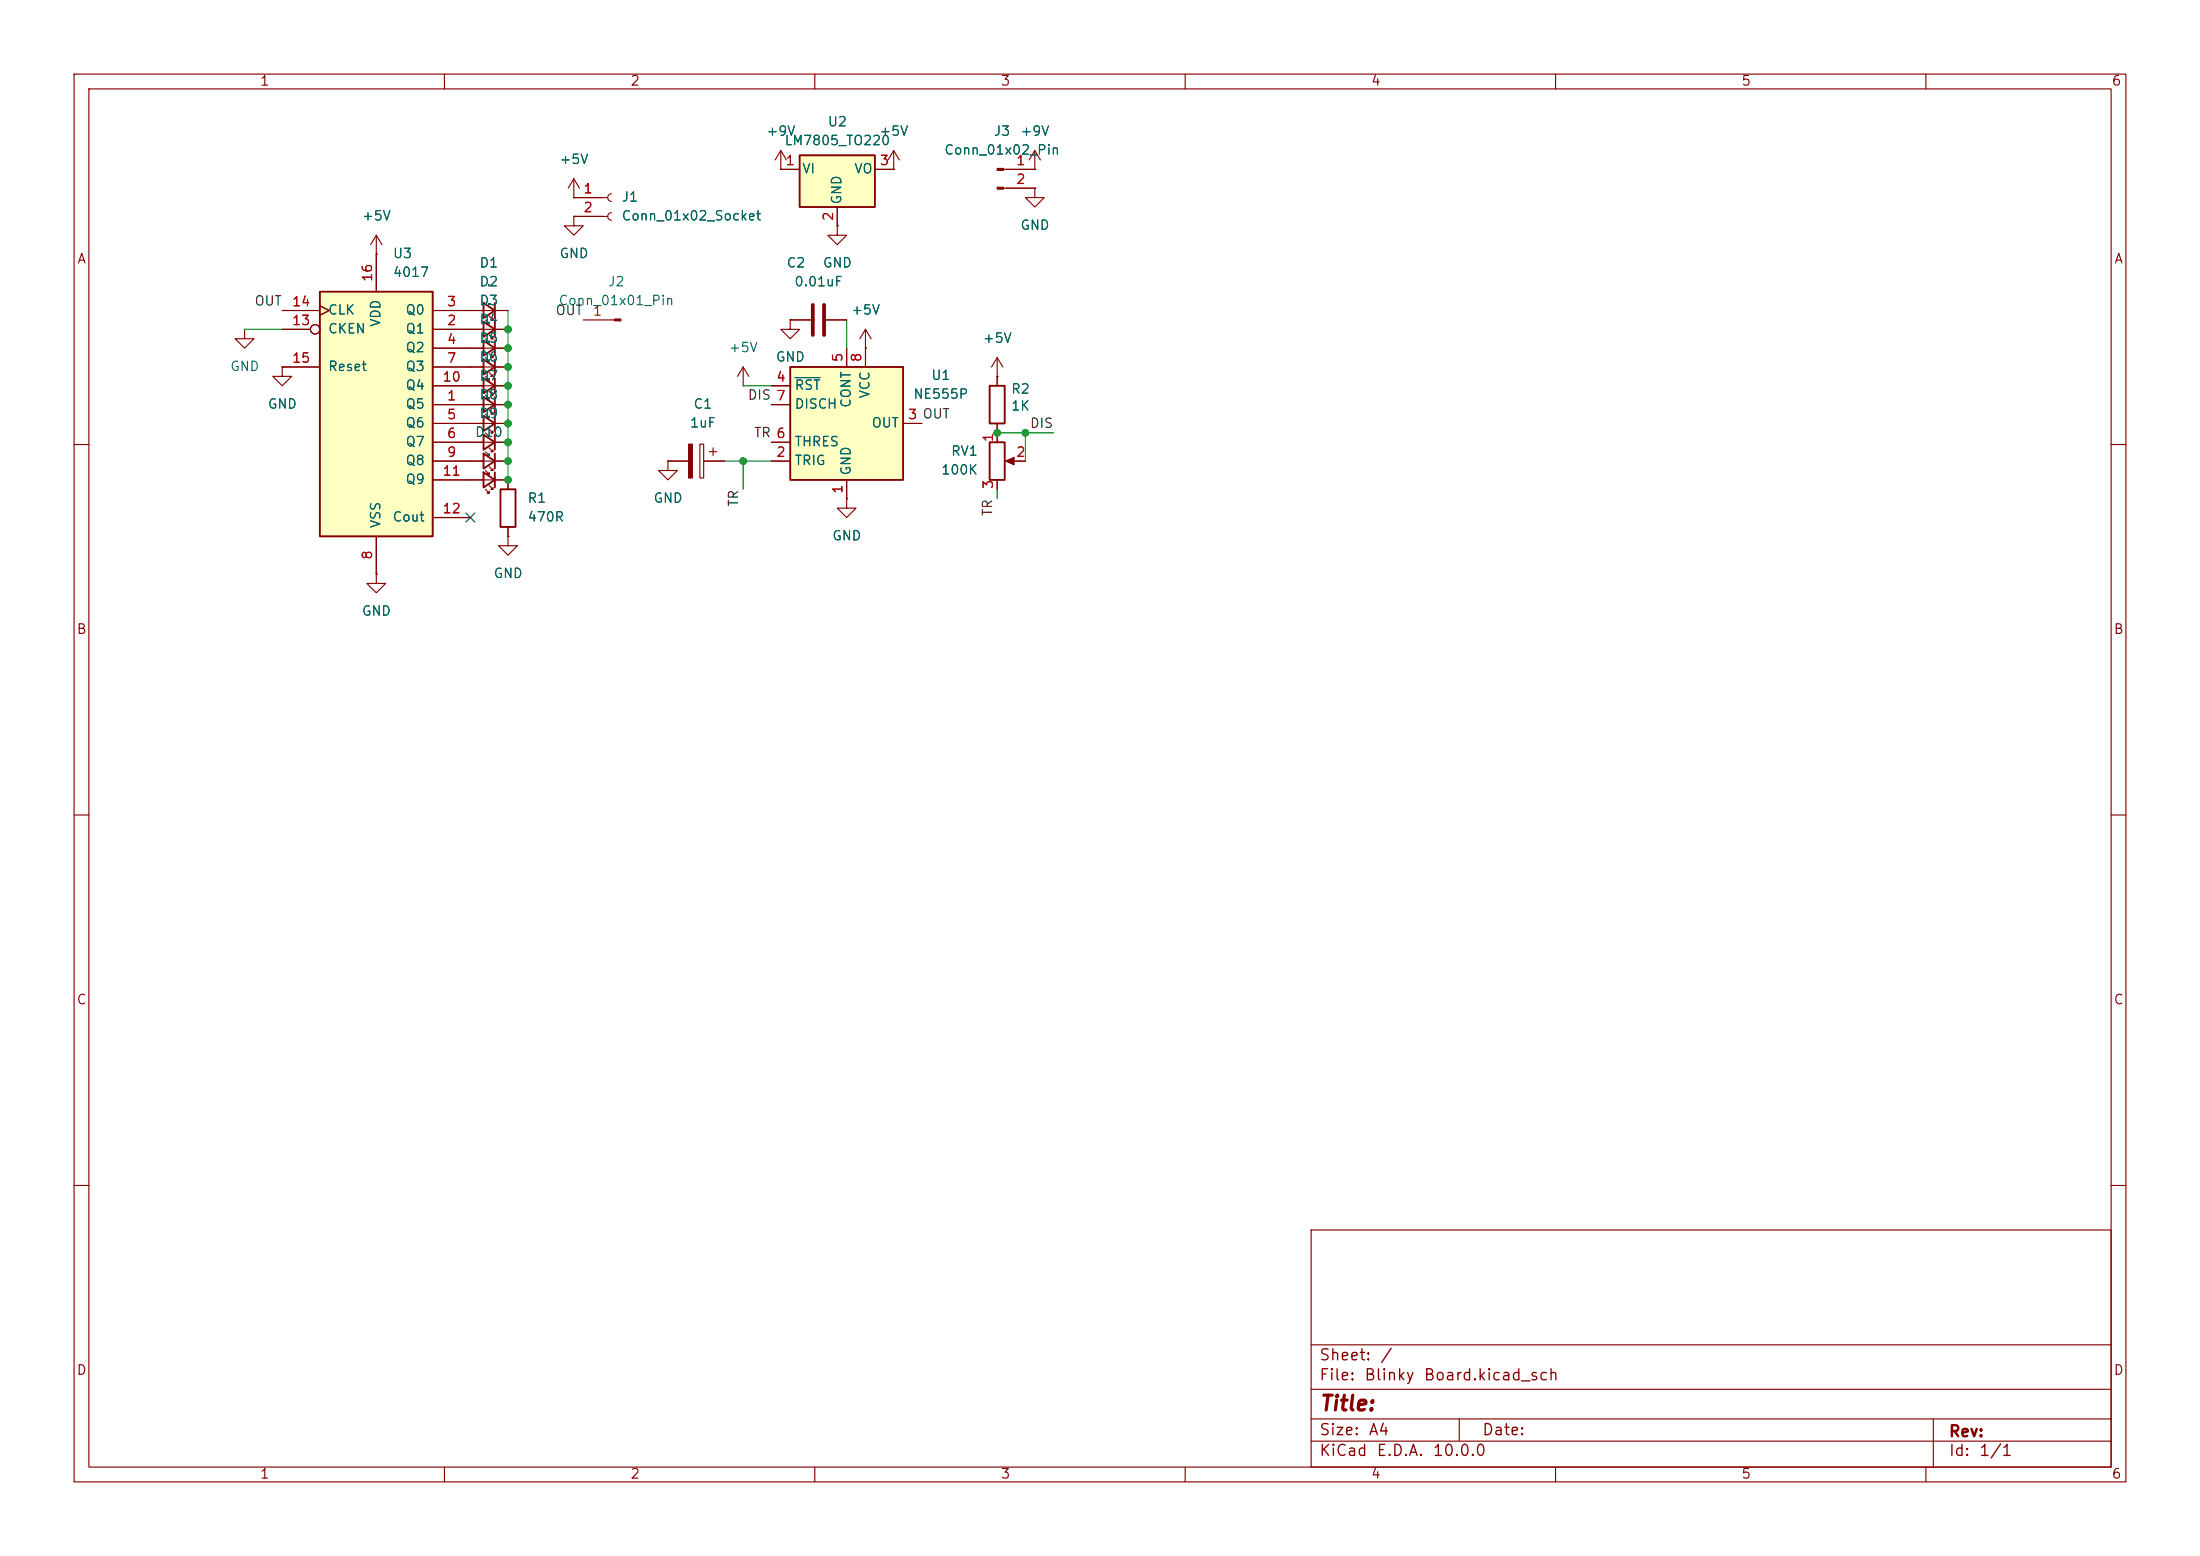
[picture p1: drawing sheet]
<svg xmlns="http://www.w3.org/2000/svg" width="297mm" height="210mm" viewBox="0 0 297 210" stroke-linecap="round" stroke-linejoin="round" font-family="sans-serif">
<g fill="none" stroke="#840000" stroke-width=".15">
<path d="M10 10h277v190h-277zM12 12h273v186h-273zM60 10v2M110 10v2M160 10v2M210 10v2M260 10v2M50.8 34.3h.1M50.8 31.8l-.8 1.2M50.8 31.8l.8 1.2M50.8 31.8v2.5M105.4 22.9h.1"/>
<path d="M105.4 20.3l-.8 1.3M105.4 20.3l.8 1.3M105.4 20.3v2.6M113 30.5v1.3h1.3l-1.3 1.2-1.2-1.2h1.2M113 30.5h.1M120.6 22.9h.1M120.6 20.3l-.7 1.3M120.6 20.3l.8 1.3M120.6 20.3v2.6M63.5 41.9h5.1M63.5 47h5.1M63.5 44.5h5.1"/>
<path d="M63.5 59.7h5.1M63.5 54.6h5.1M63.5 57.2h5.1M65.5 43.2l.5 .5h-.2h.2v-.3M65.5 48.3l.5 .5h-.2h.2v-.3M65.5 45.7l.5 .5h-.2h.2v-.2M65.5 55.9l.5 .5h-.2h.2v-.3M65.5 58.4l.5 .5h-.2h.2v-.2M66 42.7l.5 .5h-.2h.2v-.3M66 47.8l.5 .5h-.2h.2v-.3M66 45.2l.5 .5h-.2h.2v-.2M66 55.4l.5 .5h-.2h.2v-.3"/>
<path d="M66 57.9l.5 .5h-.2h.2v-.2M106.7 43.2v1.3h1.2l-1.2 1.2-1.3-1.2h1.3M106.7 43.2h.1M116.8 47h.1M116.8 44.5l-.7 1.2M116.8 44.5l.8 1.2M116.8 44.5v2.5M134.6 58.4v1.3M10 60h2M63.5 62.2h5.1M63.5 64.8h5.1M65.5 61l.5 .5h-.2h.2v-.3"/>
<path d="M65.5 66l.5 .5h-.2h.2v-.2M65.5 63.5l.5 .5h-.2h.2v-.2M66 60.5l.5 .5h-.2h.2v-.3M66 65.5l.5 .5h-.2h.2v-.2M66 63l.5 .5h-.2h.2v-.3M134.6 64.8v1.2M136.1 62.2h2.3M285 60h2M10 110h2M285 110h2M10 160h2M177 166h108v32h-108z"/>
<path d="M285 160h2M60 198v2M110 198v2M160 198v2M177 194.5h108M177 191.5h108M177 187.5h108M177 181.5h108M197 191.5v3M210 198v2M260 198v2M261 191.5v6.5"/>
</g>
<g fill="none" stroke="#840000" stroke-width=".25">
<path d="M65.3 40.9l1.5 1-1.5 1zM65.3 46l1.5 1-1.5 1zM65.3 43.4l1.5 1.1-1.5 1zM65.3 58.7l1.5 1-1.5 1zM65.3 53.6l1.5 1-1.5 1zM65.3 56.1l1.5 1.1-1.5 1zM66.8 40.9v2M66.8 43.4v2.1M66.8 46v2M66.8 53.6v2M66.8 56.1v2.1M66.8 58.7v2"/>
<path d="M133.6 59.7h2v5.1h-2zM65.3 63.8l1.5 1-1.5 1zM65.3 61.2l1.5 1-1.5 1zM66.8 61.2v2M66.8 63.8v2"/>
</g>
<path d="M135.8 62.2l1.1-.5v1z" fill="#840000" stroke="#840000" stroke-width=".15"/>
<path d="M107.9 21h10.2v6.9h-10.2z" fill="#ffffc2"/>
<path d="M107.9 21h10.2v6.9h-10.2zM65.3 48.5l1.5 1-1.5 1zM65.3 51.1l1.5 1-1.5 1zM66.8 48.5v2M66.8 51.1v2M67.6 66h2v5.1h-2z" fill="none" stroke="#840000" stroke-width=".25"/>
<g fill="none" stroke="#840000" stroke-width=".15">
<path d="M105.4 22.9h2.5M113 27.9v2.6M118.1 22.9h2.5M135.5 22.9h4.2M135.5 25.4h4.2M139.7 25.4v1.3h1.3l-1.3 1.2-1.3-1.2h1.3M139.7 25.4h.1M139.7 22.9h.1M139.7 20.3l-.8 1.3M139.7 20.3l.8 1.3M139.7 20.3v2.6M63.5 49.5h5.1"/>
<path d="M63.5 52.1h5.1M65.5 50.8l.5 .5h-.2h.2v-.2M65.5 53.3l.5 .5h-.2h.2v-.2M66 50.3l.5 .5h-.2h.2v-.3M66 52.8l.5 .5h-.2h.2v-.2M50.8 77.5v1.2h1.3l-1.3 1.3-1.3-1.3h1.3M50.8 77.5h.1M68.6 72.4v1.3h1.2l-1.2 1.2-1.3-1.2h1.3M68.6 72.4h.1M68.6 64.8v1.2M68.6 71.1v1.3"/>
</g>
<g fill="#840000" stroke="#840000" stroke-width=".15">
<path d="M134.6 22.7h.9v.3h-.9z"/>
<path d="M134.6 25.3h.9v.2h-.9z"/>
</g>
<path d="M43.2 39.4h15.2v33h-15.2z" fill="#ffffc2"/>
<path d="M43.2 39.4h15.2v33h-15.2zM133.6 52.1h2v5.1h-2z" fill="none" stroke="#840000" stroke-width=".25"/>
<g fill="none" stroke="#840000" stroke-width=".15">
<path d="M50.8 34.3v5.1M77.5 29.2v1.3h1.2l-1.2 1.3-1.3-1.3h1.3M77.5 29.2h.1M77.5 26.7h.1M77.5 24.1l-.8 1.3M77.5 24.1l.7 1.3M77.5 24.1v2.6M33 44.5v1.2h1.3l-1.3 1.3-1.3-1.3h1.3M33 44.5h.1M38.1 49.5v1.3h1.3l-1.3 1.3-1.3-1.3h1.3M38.1 49.5h.1M38.1 44.5h3.8"/>
<path d="M38.1 41.9h5.1M38.1 49.5h5.1M43.2 41.3l1.2 .6-1.2 .6M58.4 54.6h5.1M58.4 44.5h5.1M58.4 41.9h5.1M58.4 47h5.1M58.4 57.2h5.1M58.4 59.7h5.1M58.4 49.5h5.1M58.4 52.1h5.1M78.7 43.2h4.3"/>
<path d="M100.3 52.1h.1M100.3 49.5l-.7 1.3M100.3 49.5l.8 1.3M100.3 49.5v2.6M106.7 43.2h2.8M111.5 43.2h2.8M134.6 50.8h.1M134.6 48.3v3.8M134.6 57.2v1.2M134.6 48.3l-.7 1.2M134.6 48.3l.8 1.2M50.8 72.4v5.1"/>
<path d="M58.4 62.2h5.1M58.4 64.8h5.1M58.4 69.9h5.1"/>
<circle cx="42.5" cy="44.4" r=".63"/>
</g>
<path d="M83 43.1h.8v.2h-.8z" fill="#840000" stroke="#840000" stroke-width=".15"/>
<path d="M109.7 41.1v4.1M111.3 41.1v4.1" fill="none" stroke="#840000" stroke-width=".51"/>
<path d="M106.7 49.5h15.2v15.3h-15.2z" fill="#ffffc2"/>
<path d="M106.7 49.5h15.2v15.3h-15.2z" fill="none" stroke="#840000" stroke-width=".25"/>
<g fill="none" stroke="#840000" stroke-width=".15">
<path d="M50.8 34.3h.1M50.8 34.3v5.1M77.5 29.2h.1M77.5 26.7h.1M77.5 26.7h4.5M77.5 29.2h4.5M82.5 26.2a.51 .51 0 0 0-.5 .5 .51 .51 0 0 0 .5 .5M82.5 28.7a.51 .51 0 0 0-.5 .5 .51 .51 0 0 0 .5 .5M105.4 22.9h.1M105.4 22.9h2.5M113 30.5h.1M113 27.9v2.6"/>
<path d="M118.1 22.9h2.5M120.6 22.9h.1M135.9 22.9h3.8M135.9 25.4h3.8M139.7 25.4h.1M139.7 22.9h.1M38.1 49.5h.1M38.1 41.9h5.1M38.1 44.5h3.8M38.1 49.5h5.1M43.2 41.3l1.2 .6-1.2 .6M58.4 57.2h6.9"/>
<path d="M58.4 52.1h6.9M58.4 59.7h6.9M58.4 54.6h6.9M58.4 41.9h6.9M58.4 47h6.9M58.4 44.5h6.9M58.4 49.5h6.9M66.8 57.2h1.8M66.8 52.1h1.8M66.8 59.7h1.8M66.8 54.6h1.8M66.8 41.9h1.8"/>
<path d="M66.8 47h1.8M66.8 44.5h1.8M66.8 49.5h1.8M94.5 59.9h.5v4.6h-.5zM104.1 52.1h2.6M104.1 59.7h2.6M104.1 54.6h2.6M106.7 43.2h.1M106.7 43.2h2.8M111.5 43.2h2.8M114.3 47v2.5M116.8 47h.1"/>
<path d="M116.8 47v2.5M121.9 57.2h2.6M134.6 50.8h.1M134.6 50.8v1.3M134.6 57.2v2.5M50.8 77.5h.1M50.8 72.4v5.1M58.4 62.2h6.9M58.4 64.8h6.9M58.4 69.9h5.1M66.8 62.2h1.8M66.8 64.8h1.8v1.2"/>
<path d="M68.6 72.4h.1M68.6 71.1v1.3M90.2 62.2v1.3h1.2l-1.2 1.3-1.3-1.3h1.3M90.2 62.2h.1M90.2 62.2h2.8M95 62.2h2.8M95.8 61h1M96.3 60.5v1M104.1 62.2h2.6M114.3 67.3v1.3h1.3l-1.3 1.3-1.3-1.3h1.3M114.3 67.3h.1M114.3 64.8v2.5"/>
<path d="M134.6 64.8v1.2M137.2 62.2h1.2"/>
<circle cx="42.5" cy="44.4" r=".63"/>
</g>
<path d="M107.3 51h3.4" fill="none" stroke="#006464" stroke-width=".15"/>
<path d="M93 59.9h.5v4.6h-.5z" fill="#840000" stroke="#840000" stroke-width=".15"/>
<path d="M33 44.5h5.1M68.6 41.9v22.9M100.3 52.1h3.8M114.3 43.2v3.8M134.6 58.4h7.6M138.4 58.4v3.8M97.8 62.2h6.3M100.3 62.2v3.8M134.6 66v1.3" fill="none" stroke="#009600" stroke-width=".15"/>
<path d="M62.9 69.2l1.2 1.3M64.1 69.2l-1.2 1.3" fill="none" stroke="#000084" stroke-width=".15"/>
<g fill="#009600" stroke="#009600" stroke-width=".14">
<circle cx="68.6" cy="49.5" r=".46"/>
<circle cx="68.6" cy="47" r=".46"/>
<circle cx="68.6" cy="44.5" r=".46"/>
<circle cx="68.6" cy="52.1" r=".46"/>
<circle cx="68.6" cy="57.2" r=".46"/>
<circle cx="68.6" cy="54.6" r=".46"/>
<circle cx="68.6" cy="59.7" r=".46"/>
<circle cx="68.6" cy="62.2" r=".46"/>
<circle cx="68.6" cy="64.8" r=".46"/>
<circle cx="100.3" cy="62.2" r=".46"/>
<circle cx="134.6" cy="58.4" r=".46"/>
<circle cx="138.4" cy="58.4" r=".46"/>
</g>
<text font-size="2" fill="#840000" x="178" y="190.9">Title:</text>
<g font-size="1.5" fill="#840000">
<text x="178" y="184">Sheet:</text>
<text x="186.2" y="184">/</text>
<text x="178" y="186.7">File:</text>
<text x="184.1" y="186.7">Blinky</text>
<text x="192.1" y="186.7">Board.kicad_sch</text>
<text x="178" y="196.9">KiCad</text>
<text x="178" y="194.1">Size:</text>
<text x="184.7" y="194.1">A4</text>
<text x="185.7" y="196.9">E.D.A.</text>
<text x="193.3" y="196.9">10.0.0</text>
<text x="200" y="194.1">Date:</text>
<text x="263" y="194.3">Rev:</text>
<text x="263" y="196.9">Id:</text>
<text x="267.1" y="196.9">1/1</text>
</g>
<g font-size="1.3" fill="#840000">
<text x="35" y="11.9">1</text>
<text x="85" y="11.9">2</text>
<text x="135" y="11.9">3</text>
<text x="185" y="11.9">4</text>
<text x="235" y="11.9">5</text>
<text x="285" y="11.9">6</text>
<text x="10.3" y="35.9">A</text>
<text x="285.3" y="35.9">A</text>
<text x="10.3" y="85.9">B</text>
<text x="285.3" y="85.9">B</text>
<text x="10.3" y="135.9">C</text>
<text x="285.3" y="135.9">C</text>
<text x="10.3" y="185.9">D</text>
<text x="285.3" y="185.9">D</text>
<text x="35" y="199.9">1</text>
<text x="85" y="199.9">2</text>
<text x="135" y="199.9">3</text>
<text x="185" y="199.9">4</text>
<text x="235" y="199.9">5</text>
<text x="285" y="199.9">6</text>
</g>
<g font-size="1.3" fill="#006464">
<text x="111.7" y="17.4">U2</text>
<text x="75.4" y="22.5">+5V</text>
<text x="103.4" y="18.6">+9V</text>
<text x="105.8" y="19.9">LM7805_TO220</text>
<text x="108.2" y="23.7">VI</text>
<text x="115.2" y="23.7">VO</text>
<text x="118.6" y="18.6">+5V</text>
<text x="127.4" y="21.2">Conn_01x02_Pin</text>
<text x="134.1" y="18.6">J3</text>
<text x="137.7" y="18.6">+9V</text>
<text x="83.8" y="27.5">J1</text>
<text x="113.9" y="27.7" transform="rotate(-90 113.9 27.7)">GND</text>
<text x="48.8" y="30.1">+5V</text>
<text x="53" y="35.2">U3</text>
<text x="75.4" y="35.2">GND</text>
<text x="83.8" y="30.1">Conn_01x02_Socket</text>
<text x="137.7" y="31.3">GND</text>
<text x="53" y="37.7">4017</text>
<text x="64.6" y="36.4">D1</text>
<text x="64.6" y="41.5">D3</text>
<text x="64.6" y="39">D2</text>
<text x="65.6" y="39">.</text>
<text x="65.6" y="41.5">.</text>
<text x="75.3" y="41.5">Conn_01x01_Pin</text>
<text x="82" y="39">J2</text>
<text x="106.1" y="36.4">C2</text>
<text x="107.2" y="39">0.01uF</text>
<text x="111" y="36.4">GND</text>
<text x="44.2" y="45.3">CKEN</text>
<text x="44.2" y="42.8">CLK</text>
<text x="51.7" y="44.2" transform="rotate(-90 51.7 44.2)">VDD</text>
<text x="54.7" y="45.3">Q1</text>
<text x="54.7" y="42.8">Q0</text>
<text x="54.7" y="47.9">Q2</text>
<text x="64.6" y="44">D4</text>
<text x="64.6" y="46.6">D5</text>
<text x="65.6" y="44">.</text>
<text x="65.6" y="46.6">.</text>
<text x="98.3" y="47.9">+5V</text>
<text x="114.8" y="42.8">+5V</text>
<text x="132.6" y="46.6">+5V</text>
<text x="31" y="50.4">GND</text>
<text x="44.2" y="50.4">Reset</text>
<text x="54.7" y="50.4">Q3</text>
<text x="54.7" y="52.9">Q4</text>
<text x="64.6" y="49.1">D6</text>
<text x="64.6" y="51.7">D7</text>
<text x="65.6" y="51.7">.</text>
<text x="65.6" y="49.1">.</text>
<text x="104.6" y="49.1">GND</text>
<text x="107.2" y="52.9">RST</text>
<text x="117.7" y="53.9" transform="rotate(-90 117.7 53.9)">VCC</text>
<text x="125.6" y="51.6">U1</text>
<text x="136.4" y="53.4">R2</text>
<text x="36.1" y="55.5">GND</text>
<text x="54.7" y="55.5">Q5</text>
<text x="54.7" y="58">Q6</text>
<text x="64" y="59.3">D10</text>
<text x="64.6" y="54.2">D8</text>
<text x="64.6" y="56.7">D9</text>
<text x="65.6" y="56.7">.</text>
<text x="65.6" y="54.2">.</text>
<text x="65.6" y="59.3">.</text>
<text x="93" y="58">1uF</text>
<text x="93.5" y="55.5">C1</text>
<text x="107.2" y="55.5">DISCH</text>
<text x="115.2" y="55.1" transform="rotate(-90 115.2 55.1)">CONT</text>
<text x="117.6" y="58">OUT</text>
<text x="123.2" y="54.1">NE555P</text>
<text x="136.4" y="55.7">1K</text>
<text x="54.7" y="60.6">Q7</text>
<text x="54.7" y="63.1">Q8</text>
<text x="54.7" y="65.6">Q9</text>
<text x="65.6" y="61.8">.</text>
<text x="107.2" y="63.1">TRIG</text>
<text x="107.2" y="60.6">THRES</text>
<text x="115.2" y="64.3" transform="rotate(-90 115.2 64.3)">GND</text>
<text x="127" y="64.4">100K</text>
<text x="128.3" y="61.8">RV1</text>
<text x="51.7" y="71.4" transform="rotate(-90 51.7 71.4)">VSS</text>
<text x="52.9" y="70.7">Cout</text>
<text x="71.1" y="68.2">R1</text>
<text x="71.1" y="70.7">470R</text>
<text x="88.1" y="68.2">GND</text>
<text x="112.3" y="73.3">GND</text>
<text x="48.8" y="83.4">GND</text>
<text x="66.5" y="78.3">GND</text>
</g>
<g font-size="1.3" fill="#a90000">
<text x="106" y="22.6">1</text>
<text x="118.7" y="22.6">3</text>
<text x="137.1" y="22.6">1</text>
<text x="78.7" y="26.4">1</text>
<text x="78.7" y="29">2</text>
<text x="112.8" y="29.9" transform="rotate(-90 112.8 29.9)">2</text>
<text x="137.1" y="25.1">2</text>
<text x="39.3" y="41.7">14</text>
<text x="50.5" y="38.1" transform="rotate(-90 50.5 38.1)">16</text>
<text x="60.3" y="41.7">3</text>
<text x="39.3" y="44.2">13</text>
<text x="60.3" y="44.2">2</text>
<text x="60.3" y="46.7">4</text>
<text x="79.9" y="42.9">1</text>
<text x="39.3" y="49.3">15</text>
<text x="59.6" y="51.8">10</text>
<text x="60.3" y="49.3">7</text>
<text x="104.7" y="51.8">4</text>
<text x="114" y="49" transform="rotate(-90 114 49)">5</text>
<text x="116.6" y="49" transform="rotate(-90 116.6 49)">8</text>
<text x="60.3" y="54.4">1</text>
<text x="60.3" y="56.9">5</text>
<text x="60.3" y="59.4">6</text>
<text x="104.7" y="59.4">6</text>
<text x="104.7" y="54.4">7</text>
<text x="122.5" y="56.9">3 OUT</text>
<text x="122.5" y="56.9">3</text>
<text x="134.4" y="59.8" transform="rotate(-90 134.4 59.8)">1</text>
<text x="59.6" y="64.5">11</text>
<text x="60.3" y="62">9</text>
<text x="104.7" y="62">2</text>
<text x="137.1" y="62">2</text>
<text x="59.6" y="69.6">12</text>
<text x="114" y="66.7" transform="rotate(-90 114 66.7)">1</text>
<text x="134.4" y="66.1" transform="rotate(-90 134.4 66.1)">3</text>
<text x="50.5" y="75.6" transform="rotate(-90 50.5 75.6)">8</text>
</g>
<g font-size="1.3" fill="#0f0f0f">
<text x="34.3" y="41.6">OUT</text>
<text x="74.9" y="42.8">OUT</text>
<text x="100.9" y="54.3">DIS 7</text>
<text x="101.7" y="59.3">TR 6</text>
<text x="139" y="58.1">DIS</text>
<text x="100" y="68.5" transform="rotate(-90 100 68.5)">TR</text>
<text x="134.3" y="69.8" transform="rotate(-90 134.3 69.8)">TR</text>
</g>
</svg>
